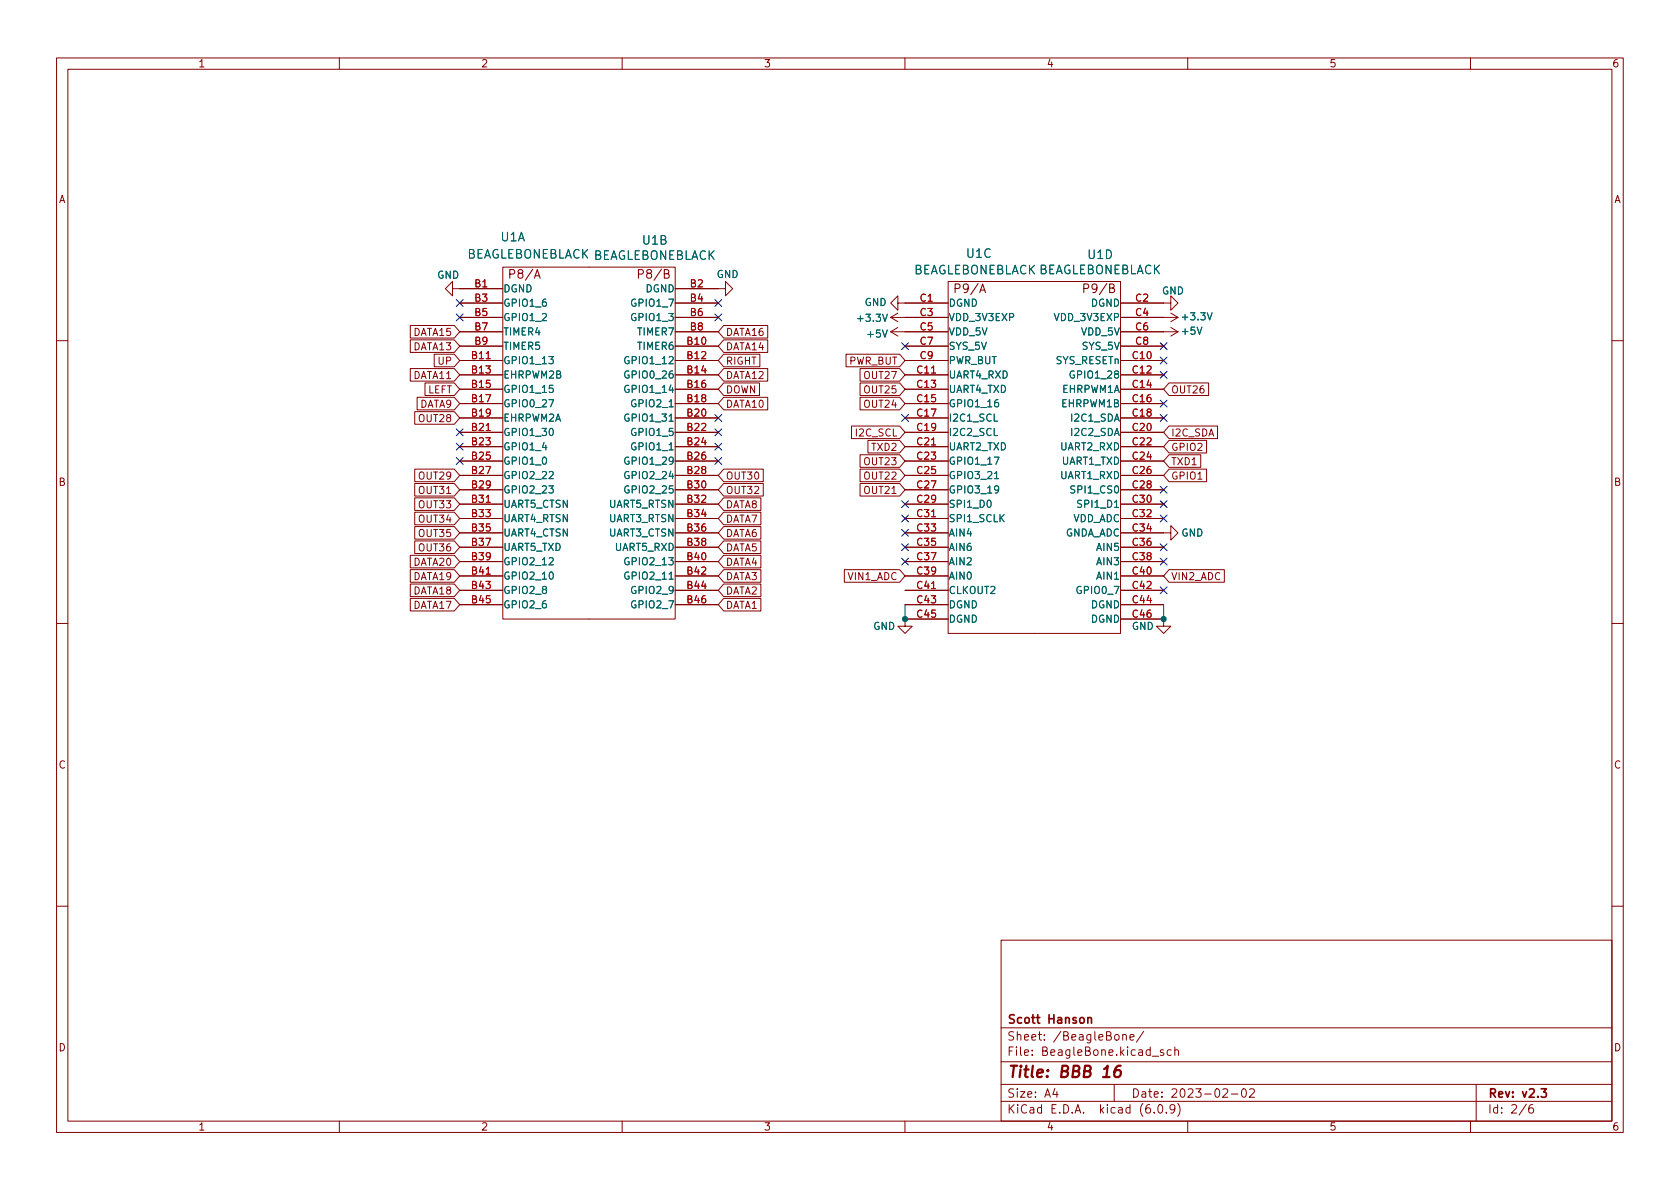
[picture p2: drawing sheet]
<svg xmlns="http://www.w3.org/2000/svg" width="297mm" height="210mm" viewBox="0 0 297 210" stroke-linecap="round" stroke-linejoin="round" font-family="sans-serif">
<g fill="none" stroke="#840000" stroke-width=".18">
<path d="M10 10.2h277v190.1h-277zM12 12.2h273v186.1h-273zM60 10.2v2M110 10.2v2M160 10.2v2M210 10.2v2M260 10.2v2M72.5 57.6h7.8l1 1.1-1 1.1h-7.8zM80 51v-1.2l-1.3 1.2 1.3 1.3v-1.3h8.9M81.3 56.1h7.6M81.3 53.6h7.6M81.3 58.7h7.6"/>
<path d="M88.9 47.2h30.5v62.3h-30.5zM119.4 51h8.9v-1.2l1.2 1.2-1.2 1.3v-1.3M119.4 56.1h7.6M119.4 53.6h7.6M119.4 58.7h7.6M128 57.6h7.7v2.2h-7.7l-1-1.1zM157.5 56.1l1.2 .8M157.5 56.1h10.1M157.5 58.7h10.1M157.5 58.7l1.2 .7M158.7 53.6v-1.3l-1.2 1.3 1.2 1.3v-1.3h8.9M158.7 55.4l-1.2 .7"/>
<path d="M158.7 57.9l-1.2 .8M167.6 49.8h30.5v62.2h-30.5zM198.1 53.6h8.9v-1.3l1.3 1.3-1.3 1.3v-1.3M198.1 56.1h10.2M198.1 58.7h10.2M207 57.9l1.3 .8M207 55.4l1.3 .7M208.3 58.7l-1.3 .7M208.3 56.1l-1.3 .8M10 60.2h2M72.5 60.1h7.8l1 1.1-1 1.1h-7.8zM72.5 65.2h7.8l1 1.1-1 1.1h-7.8z"/>
<path d="M73.3 72.8h7l1 1.1-1 1.1h-7zM73.8 70.3h6.5l1 1.1-1 1.1h-6.5zM75.1 67.7h5.2l1 1.1-1 1.1h-5.2zM76.8 62.6h3.5l1 1.1-1 1.2h-3.5zM81.3 61.2h7.6M81.3 63.7h7.6M81.3 66.3h7.6M81.3 68.8h7.6M81.3 71.4h7.6M81.3 73.9h7.6M81.3 76.4h7.6M81.3 79h7.6"/>
<path d="M119.4 61.2h7.6M119.4 63.7h7.6M119.4 66.3h7.6M119.4 68.8h7.6M119.4 71.4h7.6M119.4 73.9h7.6M119.4 76.4h7.6M119.4 79h7.6M128 62.6h6.3v2.3h-6.3l-1-1.2zM128 60.1h7.7v2.2h-7.7l-1-1.1zM128 65.2h7.7v2.2h-7.7l-1-1.1zM128 70.3h7.7v2.2h-7.7l-1-1.1z"/>
<path d="M128 67.7h6.3v2.2h-6.3l-1-1.1zM149.6 62.6h9.5l.9 1.1-.9 1.2h-9.5zM150.6 75.3h8.5l.9 1.1-.9 1.2h-8.5zM152.1 67.7h7l.9 1.1-.9 1.1h-7zM152.1 70.3h7l.9 1.1-.9 1.1h-7zM152.1 65.2h7l.9 1.1-.9 1.1h-7zM153.5 77.9h5.6l.9 1.1-.9 1.1h-5.6zM160 61.2h7.6M160 63.7h7.6M160 66.3h7.6M160 68.8h7.6M160 71.4h7.6"/>
<path d="M160 73.9h7.6M160 76.4h7.6M160 79h7.6M198.1 61.2h7.6M198.1 63.7h7.6M198.1 66.3h7.6M198.1 68.8h7.6M198.1 71.4h7.6M198.1 73.9h7.6M198.1 76.4h7.6M198.1 79h7.6M206.7 67.7h7v2.2h-7l-1-1.1z"/>
<path d="M206.7 77.9h6.6v2.2h-6.6l-1-1.1zM206.7 75.3h8.6v2.3h-8.6l-1-1.2zM285 60.2h2M72.5 98.2h7.8l1 1.1-1 1.1h-7.8zM73.3 93.1h7l1 1.1-1 1.1h-7zM73.3 95.7h7l1 1.1-1 1.1h-7zM73.3 90.6h7l1 1.1-1 1.1h-7zM73.3 85.5h7l1 1.1-1 1.1h-7zM73.3 88h7l1 1.1-1 1.2h-7zM73.3 83h7l1 1.1-1 1.1h-7zM81.3 81.5h7.6M81.3 84.1h7.6"/>
<path d="M81.3 86.6h7.6M81.3 89.1h7.6M81.3 91.7h7.6M81.3 94.2h7.6M81.3 96.8h7.6M81.3 99.3h7.6M119.4 81.5h7.6M119.4 84.1h7.6M119.4 86.6h7.6M119.4 89.1h7.6M119.4 91.7h7.6M119.4 94.2h7.6"/>
<path d="M119.4 96.8h7.6M119.4 99.3h7.6M128 83h7v2.2h-7l-1-1.1zM128 85.5h7v2.2h-7l-1-1.1zM128 90.6h6.5v2.2h-6.5l-1-1.1zM128 95.7h6.5v2.2h-6.5l-1-1.1zM128 93.1h6.5v2.2h-6.5l-1-1.1zM128 98.2h6.5v2.2h-6.5l-1-1.1zM128 88h6.5v2.3h-6.5l-1-1.2zM152.1 80.4h7l.9 1.1-.9 1.1h-7zM152.1 83h7l.9 1.1-.9 1.1h-7zM152.1 85.5h7l.9 1.1-.9 1.1h-7z"/>
<path d="M160 81.5h7.6M160 84.1h7.6M160 86.6h7.6M160 89.1h7.6M160 91.7h7.6M160 94.2h7.6M160 96.8h7.6M160 99.3h7.6M198.1 94.2h8.9v-1.2l1.3 1.2-1.3 1.3v-1.3M198.1 81.5h7.6M198.1 84.1h7.6M198.1 86.6h7.6"/>
<path d="M198.1 89.1h7.6M198.1 91.7h7.6M198.1 96.8h7.6M198.1 99.3h7.6M206.7 80.4h5.6v2.2h-5.6l-1-1.1zM206.7 83h6.6v2.2h-6.6l-1-1.1zM10 110.2h2M72.5 100.7h7.8l1 1.1-1 1.2h-7.8zM72.5 103.3h7.8l1 1.1-1 1.1h-7.8zM72.5 105.8h7.8l1 1.1-1 1.1h-7.8zM81.3 101.8h7.6M81.3 104.4h7.6"/>
<path d="M81.3 106.9h7.6M119.4 101.8h7.6M119.4 104.4h7.6M119.4 106.9h7.6M128 100.7h6.5v2.3h-6.5l-1-1.2zM128 103.3h6.5v2.2h-6.5l-1-1.1zM128 105.8h6.5v2.2h-6.5l-1-1.1zM149.3 100.7h9.8l.9 1.1-.9 1.2h-9.8zM160 101.8h7.6M160 104.4h7.6M160 106.9h7.6M167.6 109.5h-7.6v1.2h1.3l-1.3 1.3-1.3-1.3h1.3"/>
<path d="M198.1 109.5h7.6v1.2h1.3l-1.3 1.3-1.2-1.3h1.2M198.1 101.8h7.6M198.1 104.4h7.6M198.1 106.9h7.6M206.7 100.7h9.8v2.3h-9.8l-1-1.2zM285 110.2h2M10 160.2h2M177 166.3h108v32h-108zM285 160.2h2M60 198.3v2M110 198.3v2M160 198.3v2"/>
<path d="M177 194.8h108M177 191.8h108M177 187.8h108M177 181.8h108M186.5 192.5l-.4 1h1M186.9 193v1M197 191.8v3M198.5 183.1l.2-.2 .4 .1v.9M198.5 182.9v1M199.8 183.4l.7-.1-.1-.3-.4-.1-.2 .2 .1 .8h.5M202.2 182.4l-1.3 1.9M203.7 186.8h1.2"/>
<path d="M204.1 196.7v.1M204.9 195.4l.2-.1a.81 .81 0 0 1 .6 .7 .81 .81 0 0 1-.3 .8h-.2a.81 .81 0 0 1-.6-.6 .81 .81 0 0 1 .3-.8zM205.7 185.7l-.3-.1-.3 .2 .1 .3 .5 .1v.4h-.6M206.2 196.7v.1M207.1 185.7l-.5-.1-.2 .3v.4l.1 .3h.6M207.7 196l-.3 .3h-.3l-.2-.3 .1-.6 .4-.1 .2 .2a.99 .99 0 0 1-.3 1.3h-.3M207.7 185.8l.2-.2 .4 .1 .1 .9M207.7 185.1v1.5M208.2 195.1a1.72 1.72 0 0 1 0 2.3M210 198.3v2M216.2 192.7l.6-.2 .2 .2 .1 .3-1 1h1M217.7 193.5h1.2"/>
<path d="M219.7 192.6l.2-.1a.81 .81 0 0 1 .5 .7 .81 .81 0 0 1-.3 .8h-.1a.81 .81 0 0 1-.6-.6 .81 .81 0 0 1 .3-.8zM220.9 192.7l.6-.2 .2 .2 .1 .3-.9 1h.9M260 198.3v2M261 191.8v6.5M269.9 195.3l-1.3 1.9M271 195.3a.6 .6 0 0 0-.7 .7v.5l.1 .3h.5l.2-.1 .1-.5-.2-.2-.4-.1-.3 .3"/>
</g>
<path d="M192.3 179.9v1M192.3 180.1l.3-.2 .3 .1 .1 .9M272.5 192.5h.9l-.5 .6 .4 .1v.7l-.2 .1h-.4l-.2-.1" fill="none" stroke="#840000" stroke-width=".3"/>
<path d="M198.1 188.5a.91 .91 0 0 0-1 .8l-.1 .8 .1 .3a.66 .66 0 0 0 1-.3l.1-.5-.2-.3a.66 .66 0 0 0-1 .3" fill="none" stroke="#840000" stroke-width=".4"/>
<g fill="none" stroke="#006464" stroke-width=".18">
<path d="M97 70.7h.9l-.6 1.2M97.8 68.1h-.6l-.1 .6 .2-.1 .4 .1 .1 .2v.4l-.2 .1-.5-.1M111.2 63.1a.59 .59 0 0 0-.8 .6 .59 .59 0 0 0 .8 .6v-.5h-.2M111.2 65.7a.59 .59 0 0 0-.8 .5 .59 .59 0 0 0 .8 .6v-.5h-.2M111.2 68.2a.59 .59 0 0 0-.8 .6 .59 .59 0 0 0 .8 .5v-.4h-.2M111.2 73.3a.59 .59 0 0 0-.8 .5 .59 .59 0 0 0 .8 .6v-.5h-.2M189.9 65.7a.59 .59 0 0 0-.7 .5 .59 .59 0 0 0 .7 .6l.1-.5h-.3M97.1 83.5l.5-.1 .2 .3-.8 .9h.8M97.1 98.7l.5-.1 .2 .4-.8 .9h.8M111.2 80.9a.59 .59 0 0 0-.8 .6 .59 .59 0 0 0 .8 .5v-.4h-.2M111.2 83.4a.59 .59 0 0 0-.8 .6 .59 .59 0 0 0 .8 .6v-.5h-.2M111.2 86a.59 .59 0 0 0-.8 .5 .59 .59 0 0 0 .8 .6v-.5h-.2"/>
<path d="M111.2 98.7a.59 .59 0 0 0-.8 .5 .59 .59 0 0 0 .8 .6v-.5h-.2M175.8 80.8h.8l-.5 1.3M175.8 84.6h.8M176.6 86.5l-.3 .2h-.2l-.3-.2 .2-.5 .3-.1 .2 .1a.84 .84 0 0 1-.3 1.2h-.2M111.2 101.2a.59 .59 0 0 0-.8 .6 .59 .59 0 0 0 .8 .6v-.5h-.2"/>
</g>
<path d="M160 106.9v2.6M205.7 106.9v2.6" fill="none" stroke="#009600" stroke-width=".18"/>
<g fill="none" stroke="#000084" stroke-width=".18">
<path d="M80.7 53l1.2 1.2M80.7 55.5l1.2 1.2M81.9 53l-1.2 1.2M81.9 55.5l-1.2 1.2M126.4 55.5l1.2 1.2M126.4 53l1.2 1.2M127.6 55.5l-1.2 1.2M127.6 53l-1.2 1.2M80.7 75.8l1.2 1.3M80.7 78.4l1.2 1.2M81.9 75.8l-1.2 1.3M81.9 78.4l-1.2 1.2"/>
<path d="M126.4 73.3l1.2 1.2M126.4 78.4l1.2 1.2M126.4 75.8l1.2 1.3M127.6 73.3l-1.2 1.2M127.6 78.4l-1.2 1.2M127.6 75.8l-1.2 1.3M159.4 60.6l1.2 1.2M159.4 73.3l1.2 1.2M160.6 60.6l-1.2 1.2M160.6 73.3l-1.2 1.2M205.1 70.8l1.2 1.2M205.1 63.1l1.2 1.3"/>
<path d="M205.1 65.7l1.2 1.2M205.1 60.6l1.2 1.2M205.1 73.3l1.2 1.2M206.3 70.8l-1.2 1.2M206.3 63.1l-1.2 1.3M206.3 65.7l-1.2 1.2M206.3 60.6l-1.2 1.2M206.3 73.3l-1.2 1.2M80.7 80.9l1.2 1.2M81.9 80.9l-1.2 1.2M126.4 80.9l1.2 1.2M127.6 80.9l-1.2 1.2"/>
<path d="M159.4 98.7l1.2 1.2M159.4 93.6l1.2 1.2M159.4 91.1l1.2 1.2M159.4 96.2l1.2 1.2M159.4 88.5l1.2 1.3M160.6 98.7l-1.2 1.2M160.6 93.6l-1.2 1.2M160.6 91.1l-1.2 1.2M160.6 96.2l-1.2 1.2M160.6 88.5l-1.2 1.3M205.1 98.7l1.2 1.2M205.1 88.5l1.2 1.3"/>
<path d="M205.1 91.1l1.2 1.2M205.1 86l1.2 1.2M205.1 96.2l1.2 1.2M206.3 98.7l-1.2 1.2M206.3 88.5l-1.2 1.3M206.3 91.1l-1.2 1.2M206.3 86l-1.2 1.2M206.3 96.2l-1.2 1.2M205.1 103.8l1.2 1.2M206.3 103.8l-1.2 1.2"/>
</g>
<g fill="#009600" stroke="#009600" stroke-width=".18">
<circle cx="205.7" cy="109.5" r=".46"/>
<circle cx="160" cy="109.5" r=".46"/>
</g>
<text font-size="2.8" fill="#840000" x="178" y="190.6">Title: BBB 16</text>
<g font-size="2.1" fill="#006464">
<text x="82.2" y="45.7">BEAGLEBONEBLACK BEAGLEBONEBLACK</text>
<text x="88.5" y="42.7">U1A</text>
<text x="113.7" y="43.3">U1B</text>
<text x="170.9" y="45.6">U1C</text>
<text x="192.4" y="45.8">U1D</text>
<text x="161.2" y="48.5">BEAGLEBONEBLACK BEAGLEBONEBLACK</text>
</g>
<g font-size="2.1" fill="#840000">
<text x="90.4" y="49.3">P8/A</text>
<text x="113.2" y="49.3">P8/B</text>
<text x="169.1" y="51.8">P9/A</text>
<text x="192" y="51.8">P9/B</text>
<text x="178" y="184">Sheet: /BeagleBone/</text>
<text x="178" y="181">Scott Hanson</text>
<text x="178" y="186.7">File: BeagleBone.kicad_sch</text>
<text x="178" y="196.9">KiCad E.D.A. kicad (6.0.9)</text>
<text x="178" y="194.1">Size: A4</text>
<text x="200" y="194.1">Date: 2023-02-02</text>
<text x="263" y="194.1">Rev: v2.3</text>
<text x="263" y="196.9">Id: 2/6</text>
</g>
<g font-size="1.8" fill="#840000">
<text x="35" y="11.9">1</text>
<text x="85" y="11.9">2</text>
<text x="135" y="11.9">3</text>
<text x="185" y="11.9">4</text>
<text x="235" y="11.9">5</text>
<text x="285" y="11.9">6</text>
<text x="10.3" y="35.9">A</text>
<text x="285.3" y="35.9">A</text>
<text x="73.1" y="59.4">DATA15</text>
<text x="128.3" y="59.4">DATA16</text>
<text x="73.1" y="61.9">DATA13</text>
<text x="77.6" y="64.5">UP</text>
<text x="128.3" y="64.5">RIGHT</text>
<text x="128.3" y="61.9">DATA14</text>
<text x="150" y="64.5">PWR_BUT</text>
<text x="73.1" y="67">DATA11</text>
<text x="75.6" y="69.6">LEFT</text>
<text x="128.3" y="67">DATA12</text>
<text x="128.3" y="69.6">DOWN</text>
<text x="153" y="69.6">OUT25</text>
<text x="153" y="67">OUT27</text>
<text x="207" y="69.6">OUT26</text>
<text x="74.1" y="72.1">DATA9</text>
<text x="74.3" y="74.6">OUT28</text>
<text x="128.3" y="72.1">DATA10</text>
<text x="151.5" y="77.2">I2C_SCL</text>
<text x="153" y="72.1">OUT24</text>
<text x="207" y="77.2">I2C_SDA</text>
<text x="153" y="82.3">OUT23</text>
<text x="154.2" y="79.7">TXD2</text>
<text x="207" y="79.7">GPIO2</text>
<text x="207" y="82.3">TXD1</text>
<text x="10.3" y="85.9">B</text>
<text x="74.3" y="87.3">OUT31</text>
<text x="74.3" y="89.9">OUT33</text>
<text x="74.3" y="84.8">OUT29</text>
<text x="128.3" y="84.8">OUT30</text>
<text x="128.3" y="87.3">OUT32</text>
<text x="128.3" y="89.9">DATA8</text>
<text x="153" y="84.8">OUT22</text>
<text x="153" y="87.3">OUT21</text>
<text x="207" y="84.8">GPIO1</text>
<text x="285.3" y="85.9">B</text>
<text x="74.3" y="95">OUT35</text>
<text x="74.3" y="92.4">OUT34</text>
<text x="128.3" y="92.4">DATA7</text>
<text x="128.3" y="95">DATA6</text>
<text x="73.1" y="100">DATA20</text>
<text x="74.3" y="97.5">OUT36</text>
<text x="128.3" y="97.5">DATA5</text>
<text x="128.3" y="100">DATA4</text>
<text x="73.1" y="102.6">DATA19</text>
<text x="73.1" y="105.1">DATA18</text>
<text x="73.1" y="107.7">DATA17</text>
<text x="128.3" y="102.6">DATA3</text>
<text x="128.3" y="105.1">DATA2</text>
<text x="128.3" y="107.7">DATA1</text>
<text x="150" y="102.6">VIN1_ADC</text>
<text x="207" y="102.6">VIN2_ADC</text>
<text x="10.3" y="135.9">C</text>
<text x="285.3" y="135.9">C</text>
<text x="10.3" y="185.9">D</text>
<text x="285.3" y="185.9">D</text>
<text x="35" y="199.9">1</text>
<text x="85" y="199.9">2</text>
<text x="135" y="199.9">3</text>
<text x="185" y="199.9">4</text>
<text x="235" y="199.9">5</text>
<text x="285" y="199.9">6</text>
</g>
<g font-size="1.8" fill="#006464">
<text x="77.3" y="49.3">GND</text>
<text x="88.9" y="51.7">DGND</text>
<text x="114.1" y="51.7">DGND</text>
<text x="126.7" y="49.1">GND</text>
<text x="205.4" y="52.1">GND</text>
<text x="88.9" y="54.2">GPIO1_6</text>
<text x="88.9" y="56.8">GPIO1_2</text>
<text x="88.9" y="59.3">TIMER4</text>
<text x="112" y="54.2">GPIO1_7</text>
<text x="112" y="56.8">GPIO1_3</text>
<text x="112.9" y="59.3">TIMER7</text>
<text x="151.8" y="56.9">+3.3V</text>
<text x="152.8" y="54.1">GND</text>
<text x="153.5" y="59.7">+5V</text>
<text x="167.7" y="54.2">DGND</text>
<text x="167.7" y="56.8">VDD_3V3EXP</text>
<text x="167.7" y="59.3">VDD_5V</text>
<text x="186.7" y="56.8">VDD_3V3EXP</text>
<text x="191.2" y="59.3">VDD_5V</text>
<text x="192.9" y="54.2">DGND</text>
<text x="209.1" y="59.2">+5V</text>
<text x="209.2" y="56.6">+3.3V</text>
<text x="88.9" y="64.4">GPIO1_13</text>
<text x="88.9" y="61.8">TIMER5</text>
<text x="111" y="64.4">GPIO1_12</text>
<text x="112.9" y="61.8">TIMER6</text>
<text x="167.7" y="61.8">SYS_5V</text>
<text x="167.7" y="64.4">PWR_BUT</text>
<text x="186.6" y="64.4">SYS_RESETn</text>
<text x="191.4" y="61.8">SYS_5V</text>
<text x="88.9" y="66.9">EHRPWM2B</text>
<text x="88.9" y="69.5">GPIO1_15</text>
<text x="111" y="66.9">GPIO0_26</text>
<text x="111" y="69.5">GPIO1_14</text>
<text x="167.7" y="66.9">UART4_RXD</text>
<text x="167.7" y="69.5">UART4_TXD</text>
<text x="187.8" y="69.5">EHRPWM1A</text>
<text x="189.7" y="66.9">GPIO1_28</text>
<text x="88.9" y="72">GPIO0_27</text>
<text x="88.9" y="74.5">EHRPWM2A</text>
<text x="88.9" y="77.1">GPIO1_30</text>
<text x="111" y="74.5">GPIO1_31</text>
<text x="112" y="72">GPIO2_1</text>
<text x="112" y="77.1">GPIO1_5</text>
<text x="167.7" y="72">GPIO1_16</text>
<text x="167.7" y="74.5">I2C1_SCL</text>
<text x="167.7" y="77.1">I2C2_SCL</text>
<text x="187.8" y="72">EHRPWM1B</text>
<text x="189.6" y="74.5">I2C1_SDA</text>
<text x="189.6" y="77.1">I2C2_SDA</text>
<text x="88.9" y="79.6">GPIO1_4</text>
<text x="88.9" y="82.2">GPIO1_0</text>
<text x="111" y="82.2">GPIO1_29</text>
<text x="112" y="79.6">GPIO1_1</text>
<text x="167.7" y="79.6">UART2_TXD</text>
<text x="167.7" y="82.2">GPIO1_17</text>
<text x="187.5" y="79.6">UART2_RXD</text>
<text x="187.7" y="82.2">UART1_TXD</text>
<text x="88.9" y="84.7">GPIO2_22</text>
<text x="88.9" y="87.2">GPIO2_23</text>
<text x="88.9" y="89.8">UART5_CTSN</text>
<text x="107.7" y="89.8">UART5_RTSN</text>
<text x="111" y="84.7">GPIO2_24</text>
<text x="111" y="87.2">GPIO2_25</text>
<text x="167.7" y="84.7">GPIO3_21</text>
<text x="167.7" y="87.2">GPIO3_19</text>
<text x="167.7" y="89.8">SPI1_D0</text>
<text x="187.5" y="84.7">UART1_RXD</text>
<text x="189.8" y="87.2">SPI1_CS0</text>
<text x="191" y="89.8">SPI1_D1</text>
<text x="88.9" y="92.3">UART4_RTSN</text>
<text x="88.9" y="94.9">UART4_CTSN</text>
<text x="107.7" y="92.3">UART3_RTSN</text>
<text x="107.7" y="94.9">UART3_CTSN</text>
<text x="167.7" y="92.3">SPI1_SCLK</text>
<text x="167.7" y="94.9">AIN4</text>
<text x="188.1" y="94.9">GNDA_ADC</text>
<text x="189.5" y="92.3">VDD_ADC</text>
<text x="208.9" y="94.9">GND</text>
<text x="88.9" y="97.4">UART5_TXD</text>
<text x="88.9" y="99.9">GPIO2_12</text>
<text x="108.7" y="97.4">UART5_RXD</text>
<text x="111" y="99.9">GPIO2_13</text>
<text x="167.7" y="97.4">AIN6</text>
<text x="167.7" y="99.9">AIN2</text>
<text x="194.1" y="97.4">AIN5</text>
<text x="194.1" y="99.9">AIN3</text>
<text x="88.9" y="102.5">GPIO2_10</text>
<text x="88.9" y="105">GPIO2_8</text>
<text x="88.9" y="107.6">GPIO2_6</text>
<text x="111" y="102.5">GPIO2_11</text>
<text x="112" y="105">GPIO2_9</text>
<text x="112" y="107.6">GPIO2_7</text>
<text x="167.7" y="102.5">AIN0</text>
<text x="167.7" y="105">CLKOUT2</text>
<text x="167.7" y="107.6">DGND</text>
<text x="190.7" y="105">GPIO0_7</text>
<text x="192.9" y="107.6">DGND</text>
<text x="194.1" y="102.5">AIN1</text>
<text x="154.4" y="111.4">GND</text>
<text x="167.7" y="110.1">DGND</text>
<text x="192.9" y="110.1">DGND</text>
<text x="200.1" y="111.4">GND</text>
</g>
<g font-size="1.8" fill="#a90000">
<text x="84" y="50.8">B1</text>
<text x="84" y="53.3">B3</text>
<text x="122.1" y="50.8">B2</text>
<text x="122.1" y="53.3">B4</text>
<text x="162.7" y="53.3">C1</text>
<text x="200.8" y="53.3">C2</text>
<text x="84" y="55.9">B5</text>
<text x="84" y="58.4">B7</text>
<text x="122.1" y="55.9">B6</text>
<text x="122.1" y="58.4">B8</text>
<text x="162.7" y="55.9">C3</text>
<text x="162.7" y="58.4">C5</text>
<text x="200.8" y="55.9">C4</text>
<text x="200.8" y="58.4">C6</text>
<text x="83.5" y="63.5">B11</text>
<text x="84" y="61">B9</text>
<text x="121.6" y="61">B10</text>
<text x="121.6" y="63.5">B12</text>
<text x="162.7" y="61">C7</text>
<text x="162.7" y="63.5">C9</text>
<text x="200.3" y="63.5">C10</text>
<text x="200.8" y="61">C8</text>
<text x="83.5" y="66">B13</text>
<text x="83.5" y="68.6">B15</text>
<text x="83.5" y="71.1">B17</text>
<text x="121.6" y="66">B14</text>
<text x="121.6" y="68.6">B16</text>
<text x="121.6" y="71.1">B18</text>
<text x="162.2" y="66">C11</text>
<text x="162.2" y="68.6">C13</text>
<text x="162.2" y="71.1">C15</text>
<text x="200.3" y="66">C12</text>
<text x="200.3" y="68.6">C14</text>
<text x="200.3" y="71.1">C16</text>
<text x="83.5" y="73.7">B19</text>
<text x="83.5" y="76.2">B21</text>
<text x="121.6" y="73.7">B20</text>
<text x="121.6" y="76.2">B22</text>
<text x="162.2" y="73.7">C17</text>
<text x="162.2" y="76.2">C19</text>
<text x="200.3" y="73.7">C18</text>
<text x="200.3" y="76.2">C20</text>
<text x="83.5" y="78.7">B23</text>
<text x="83.5" y="81.3">B25</text>
<text x="83.5" y="83.8">B27</text>
<text x="121.6" y="78.7">B24</text>
<text x="121.6" y="81.3">B26</text>
<text x="121.6" y="83.8">B28</text>
<text x="162.2" y="78.7">C21</text>
<text x="162.2" y="81.3">C23</text>
<text x="162.2" y="83.8">C25</text>
<text x="200.3" y="78.7">C22</text>
<text x="200.3" y="81.3">C24</text>
<text x="200.3" y="83.8">C26</text>
<text x="83.5" y="86.4">B29</text>
<text x="83.5" y="88.9">B31</text>
<text x="121.6" y="86.4">B30</text>
<text x="121.6" y="88.9">B32</text>
<text x="162.2" y="86.4">C27</text>
<text x="162.2" y="88.9">C29</text>
<text x="200.3" y="86.4">C28</text>
<text x="200.3" y="88.9">C30</text>
<text x="83.5" y="91.4">B33</text>
<text x="83.5" y="94">B35</text>
<text x="121.6" y="91.4">B34</text>
<text x="121.6" y="94">B36</text>
<text x="162.2" y="91.4">C31</text>
<text x="162.2" y="94">C33</text>
<text x="200.3" y="91.4">C32</text>
<text x="200.3" y="94">C34</text>
<text x="83.5" y="96.5">B37</text>
<text x="83.5" y="99.1">B39</text>
<text x="83.5" y="101.6">B41</text>
<text x="121.6" y="96.5">B38</text>
<text x="121.6" y="99.1">B40</text>
<text x="121.6" y="101.6">B42</text>
<text x="162.2" y="96.5">C35</text>
<text x="162.2" y="99.1">C37</text>
<text x="162.2" y="101.6">C39</text>
<text x="200.3" y="96.5">C36</text>
<text x="200.3" y="99.1">C38</text>
<text x="200.3" y="101.6">C40</text>
<text x="83.5" y="104.1">B43</text>
<text x="83.5" y="106.7">B45</text>
<text x="121.6" y="104.1">B44</text>
<text x="121.6" y="106.7">B46</text>
<text x="162.2" y="104.1">C41</text>
<text x="162.2" y="106.7">C43</text>
<text x="200.3" y="104.1">C42</text>
<text x="200.3" y="106.7">C44</text>
<text x="162.2" y="109.2">C45</text>
<text x="200.3" y="109.2">C46</text>
</g>
</svg>
